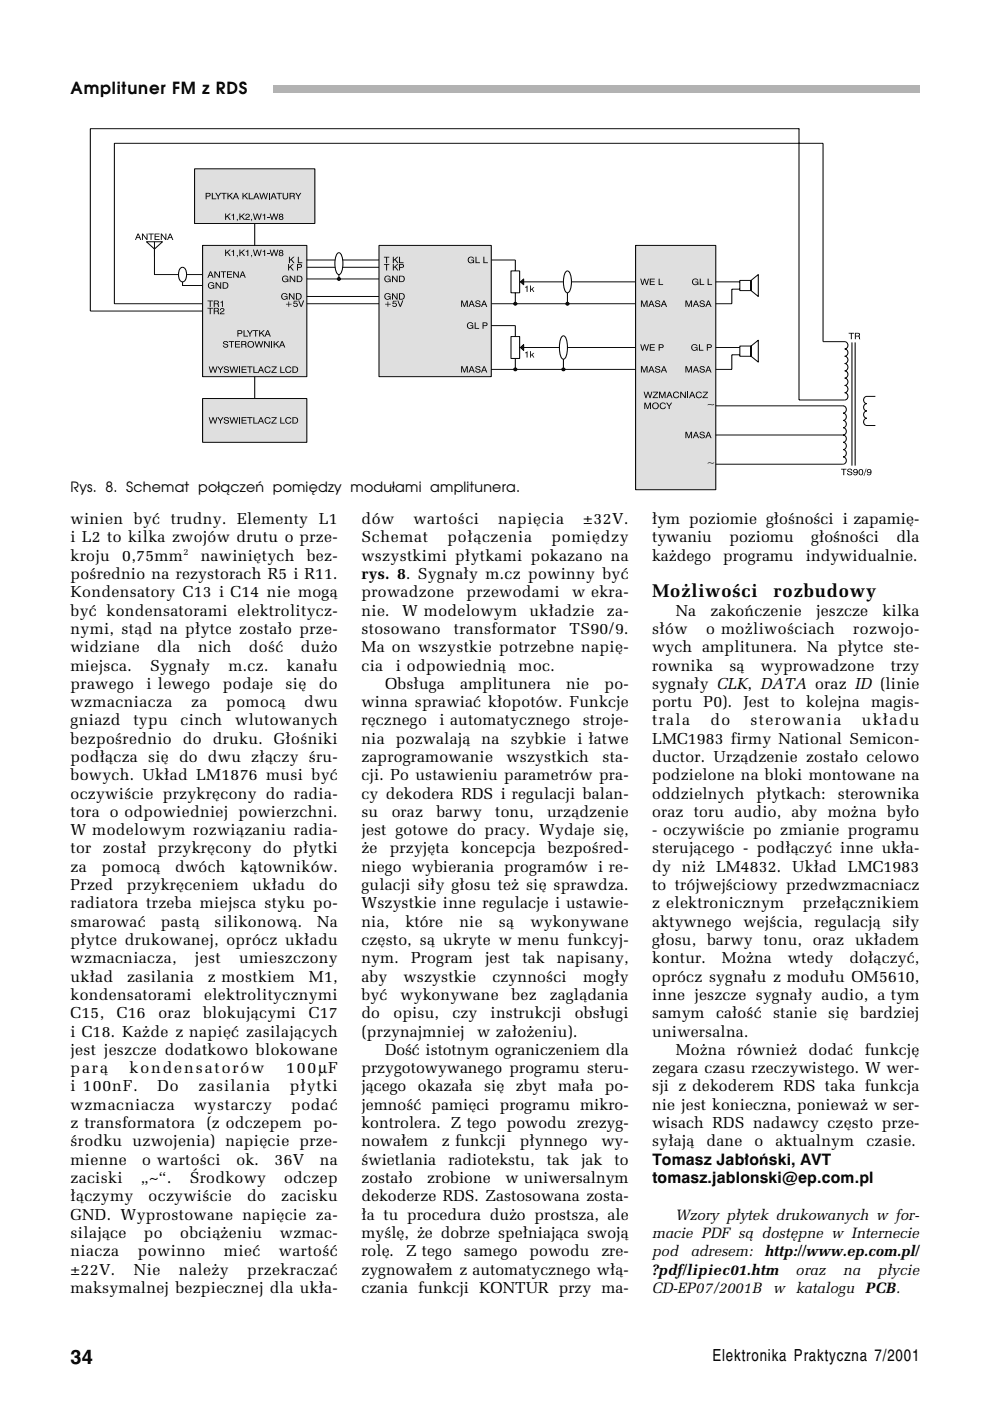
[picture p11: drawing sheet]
<svg xmlns="http://www.w3.org/2000/svg" width="210mm" height="297mm" viewBox="0 0 210 297" stroke-linecap="round" stroke-linejoin="round" font-family="sans-serif">
<path d="M57.9 18h137v1.6h-137z" fill-rule="evenodd" fill="#b2b2b2"/>
<g fill="#dfdfdf" stroke="#000" stroke-width=".21">
<path d="M43 52h22.1v27.9h-22.1z" fill-rule="evenodd"/>
<path d="M80.4 52h23.8v27.9h-23.8z" fill-rule="evenodd"/>
</g>
<g fill="#000">
<path d="M44.5 57.5l-.5 1.4h.2l.1-.4h.6l.2 .4h.2l-.5-1.4zM44.6 57.7l.3 .6h-.5z" fill-rule="evenodd"/>
<path d="M45.5 57.5h.2l.7 1.1v-1.1h.2v1.4h-.2l-.8-1.1v1.1h-.1z" fill-rule="evenodd"/>
<path d="M46.8 57.5h1.2v.2h-.5v1.2h-.2v-1.2h-.5z" fill-rule="evenodd"/>
<path d="M47.7 52.9h.2v.7l.8-.7h.2l-.6 .6 .6 .8h-.2l-.5-.7-.3 .2v.5h-.2z" fill-rule="evenodd"/>
<path d="M48.1 57.5h1.1v.2h-.9v.4h.8v.2h-.8v.4h.9v.2h-1.1z" fill-rule="evenodd"/>
<path d="M49.1 53.2l.5-.2v1.3h-.2v-.9h-.3z" fill-rule="evenodd"/>
<path d="M50.2 54.1h.2l-.2 .5z" fill-rule="evenodd"/>
<path d="M49.5 57.5h.2l.7 1.1v-1.1h.2v1.4h-.2l-.8-1.1v1.1h-.1z" fill-rule="evenodd"/>
<path d="M50.8 52.9h.2v.7l.7-.7h.2l-.6 .6 .7 .8h-.3l-.5-.7-.2 .2v.5h-.2z" fill-rule="evenodd"/>
<path d="M51.3 57.5l-.5 1.4h.2l.1-.4h.6l.2 .4h.2l-.5-1.4zM51.4 57.7l.3 .6h-.5z" fill-rule="evenodd"/>
<path d="M52.1 53.2l.5-.2v1.3h-.1v-.9h-.4z" fill-rule="evenodd"/>
<path d="M53.2 54.1h.2l-.2 .5z" fill-rule="evenodd"/>
<path d="M53.6 52.9h.2l.3 1.1 .3-1.1h.3l.3 1.1 .3-1.1h.2l-.4 1.4h-.2l-.3-1.1-.4 1.1h-.2z" fill-rule="evenodd"/>
<path d="M55.7 53.2l.5-.2v1.3h-.2v-.9h-.3z" fill-rule="evenodd"/>
<path d="M56.7 53.7h.5v.2h-.5z" fill-rule="evenodd"/>
<path d="M57.2 52.9h.2l.3 1.1 .3-1.1h.2l.3 1.1 .3-1.1h.2l-.4 1.4h-.2l-.3-1.1-.3 1.1h-.2z" fill-rule="evenodd"/>
<path d="M59.2 53.1l.1 .5-.1 .1a.38 .38 0 0 0 .1 .6 .48 .48 0 0 0 .6 0 .48 .48 0 0 0 .2-.5l-.2-.2 .1-.3a.47 .47 0 0 0-.3-.4 .47 .47 0 0 0-.5 .2zM59.4 53.2h.4v.3h-.4zM59.3 53.9a.3 .3 0 0 1 .6 0 .3 .3 0 0 1-.6 0z" fill-rule="evenodd"/>
<path d="M60 58.6a.7 .7 0 0 1 1.1 .3l-.3-.2a.52 .52 0 0 0-.7 .1 .55 .55 0 0 0 0 .7 .55 .55 0 0 0 .6 .1l.3-.4h-.5v-.1h.6v.7l-.1-.2a.71 .71 0 0 1-1.1 0 .71 .71 0 0 1 .1-1z" fill-rule="evenodd"/>
<path d="M61.1 56h.2v.6l.7-.6h.3l-.6 .5 .6 .8h-.3l-.5-.6-.2 .2v.4h-.2z" fill-rule="evenodd"/>
<path d="M61.3 54.4h.2v.7l.7-.7h.2l-.6 .6 .7 .8h-.3l-.5-.7-.2 .2v.5h-.2z" fill-rule="evenodd"/>
<path d="M61.4 58.5h.2l.8 1.1v-1.1h.2v1.3h-.2l-.8-1.1v1.1h-.2z" fill-rule="evenodd"/>
<path d="M63 56v1.3h.2v-.5h.3a.41 .41 0 0 0 .5-.4 .41 .41 0 0 0-.5-.4zM63.2 56.2h.5l.1 .3-.6 .1z" fill-rule="evenodd"/>
<path d="M63.1 54.4h.3v1.2h.7v.2h-1z" fill-rule="evenodd"/>
<path d="M62.9 58.5v1.3h.6a.68 .68 0 0 0 .6-.7 .68 .68 0 0 0-.6-.6zM63.1 58.6h.4a.52 .52 0 0 1 .4 .5 .52 .52 0 0 1-.4 .5h-.4z" fill-rule="evenodd"/>
<path d="M81.4 56h1.1v.2h-.4v1.1h-.2v-1.1h-.5z" fill-rule="evenodd"/>
<path d="M81.4 54.4h1.1v.2h-.4v1.2h-.2v-1.2h-.5z" fill-rule="evenodd"/>
<path d="M81.7 58.6a.7 .7 0 0 1 1.1 .3l-.3-.2a.52 .52 0 0 0-.8 .1 .55 .55 0 0 0 .1 .7 .55 .55 0 0 0 .6 .1l.2-.4h-.4v-.1h.6v.7l-.1-.2a.71 .71 0 0 1-1.1 0 .71 .71 0 0 1 .1-1z" fill-rule="evenodd"/>
<path d="M83.1 58.5h.2l.8 1.1v-1.1h.2v1.3h-.2l-.8-1.1v1.1h-.2z" fill-rule="evenodd"/>
<path d="M83.3 56h.2v.6l.7-.6h.3l-.6 .5 .6 .8h-.3l-.5-.6-.2 .2v.4h-.2z" fill-rule="evenodd"/>
<path d="M83.3 54.4h.2v.7l.7-.7h.3l-.6 .6 .6 .8h-.3l-.5-.7-.2 .2v.5h-.2z" fill-rule="evenodd"/>
<path d="M84.6 54.4h.2v1.2h.8v.2h-1z" fill-rule="evenodd"/>
<path d="M84.6 56v1.3h.2v-.5h.3a.41 .41 0 0 0 .6-.4 .41 .41 0 0 0-.5-.4zM84.8 56.2h.5l.1 .3-.6 .1z" fill-rule="evenodd"/>
<path d="M84.6 58.5v1.3h.6a.68 .68 0 0 0 .6-.7 .68 .68 0 0 0-.6-.6zM84.8 58.6h.4a.52 .52 0 0 1 .4 .5 .52 .52 0 0 1-.4 .5h-.4z" fill-rule="evenodd"/>
<path d="M44 63.7h1.1v.2h-.4v1.2h-.2v-1.2h-.5z" fill-rule="evenodd"/>
<path d="M44 65.3h1.1v.1h-.4v1.2h-.2v-1.2h-.5z" fill-rule="evenodd"/>
<path d="M44.3 60a.7 .7 0 0 1 1.1 .3l-.3-.2a.52 .52 0 0 0-.8 .1 .55 .55 0 0 0 .1 .7 .55 .55 0 0 0 .6 .1l.2-.4h-.4v-.1h.6v.7l-.1-.2a.71 .71 0 0 1-1.1 0 .71 .71 0 0 1 .1-1z" fill-rule="evenodd"/>
<path d="M44.3 77.7h.1l.4 1.1 .3-1.1h.2l.3 1.1 .3-1.1h.2l-.4 1.3h-.2l-.3-1.1-.4 1.1h-.2z" fill-rule="evenodd"/>
<path d="M45.3 63.7v1.4h.2v-.6l.6 .1 .1 .5h.3l-.3-.7a.38 .38 0 0 0 .2-.5 .38 .38 0 0 0-.5-.2zM45.5 63.9h.6l.1 .3-.7 .1z" fill-rule="evenodd"/>
<path d="M45.3 65.3v1.3h.2v-.6l.6 .1 .1 .5h.3l-.3-.7a.38 .38 0 0 0 .2-.4 .38 .38 0 0 0-.5-.2zM45.5 65.4h.6l.1 .4-.7 .1z" fill-rule="evenodd"/>
<path d="M45.7 59.9h.2l.8 1v-1h.2v1.3h-.2l-.8-1.1v1.1h-.2z" fill-rule="evenodd"/>
<path d="M46.7 64l.6-.2v1.3h-.2v-1h-.4z" fill-rule="evenodd"/>
<path d="M46.1 77.7h.2l.4 .6 .4-.6h.3l-.6 .8v.5h-.2v-.5z" fill-rule="evenodd"/>
<path d="M46.7 65.5a.47 .47 0 0 1 .6-.2 .47 .47 0 0 1 .3 .6l-.8 .6h.8v.1h-1l.2-.4 .6-.5-.3-.2-.5 .3z" fill-rule="evenodd"/>
<path d="M47.2 59.9v1.3h.6a.68 .68 0 0 0 .6-.7 .68 .68 0 0 0-.6-.6zM47.4 60h.4a.52 .52 0 0 1 .4 .5 .52 .52 0 0 1-.4 .5h-.4z" fill-rule="evenodd"/>
<path d="M47.5 77.9a.58 .58 0 0 1 1 .2l-.5-.3-.3 .2 .7 .4 .2 .3a.59 .59 0 0 1-.6 .4 .59 .59 0 0 1-.6-.5h.2a.36 .36 0 0 0 .4 .3 .36 .36 0 0 0 .3-.3l-.8-.4z" fill-rule="evenodd"/>
<path d="M48.7 77.7h.2l.3 1.1 .3-1.1h.2l.3 1.1 .3-1.1h.2l-.4 1.3h-.2l-.3-1.1-.3 1.1h-.2z" fill-rule="evenodd"/>
<path d="M50.7 77.7h.2v1.3h-.2z" fill-rule="evenodd"/>
<path d="M51.2 77.7h1.1v.2h-.9v.4h.8v.1h-.8v.5h.9v.1h-1.1z" fill-rule="evenodd"/>
<path d="M52.4 77.7h1.1v.2h-.4v1.1h-.2v-1.1h-.5z" fill-rule="evenodd"/>
<path d="M53.7 77.7h.2v1.2h.8v.1h-1z" fill-rule="evenodd"/>
<path d="M55.2 77.7l-.5 1.3h.2l.1-.4h.6l.2 .4h.2l-.6-1.3zM55.3 77.9l.3 .6h-.5z" fill-rule="evenodd"/>
<path d="M56.3 77.8a.68 .68 0 0 1 1.1 .3l-.3-.1a.49 .49 0 0 0-.8 .1 .54 .54 0 0 0 .1 .6 .54 .54 0 0 0 .6 .2l.2-.4h.2a.69 .69 0 0 1-1.1 .5 .69 .69 0 0 1 0-1.2z" fill-rule="evenodd"/>
<path d="M57.6 77.7h1.1l-.9 1.2h.9v.1h-1.2l.9-1.1h-.8z" fill-rule="evenodd"/>
<path d="M59.4 77.7h.2v1.2h.8v.1h-1z" fill-rule="evenodd"/>
<path d="M59.8 62.3a.7 .7 0 0 1 1.1 .3l-.2-.2a.52 .52 0 0 0-.8 .1 .55 .55 0 0 0 0 .7 .55 .55 0 0 0 .7 .1l.2-.4h-.5v-.1h.7v.7l-.2-.2a.71 .71 0 0 1-1 0 .71 .71 0 0 1 0-1z" fill-rule="evenodd"/>
<path d="M60.7 77.8a.68 .68 0 0 1 1.1 .3l-.3-.1a.49 .49 0 0 0-.8 .1 .54 .54 0 0 0 .1 .6 .54 .54 0 0 0 .6 .2l.2-.4h.2a.69 .69 0 0 1-1.1 .5 .69 .69 0 0 1 0-1.2z" fill-rule="evenodd"/>
<path d="M60.6 64.4h.6v-.5h.1v.5h.5v.2h-.5v.5h-.1v-.5h-.6z" fill-rule="evenodd"/>
<path d="M61.3 62.2h.2l.7 1.1v-1.1h.2v1.3h-.2l-.8-1.1v1.1h-.1z" fill-rule="evenodd"/>
<path d="M62.3 63.8h.8v.1h-.7v.4l.1-.1a.46 .46 0 0 1 .5 .1 .46 .46 0 0 1 .1 .6 .53 .53 0 0 1-.5 .2 .53 .53 0 0 1-.5-.4l.5 .2a.29 .29 0 0 0 .3-.1 .29 .29 0 0 0 0-.3l-.3-.2-.4 .2z" fill-rule="evenodd"/>
<path d="M62 77.7v1.3h.6a.68 .68 0 0 0 .6-.6 .68 .68 0 0 0-.6-.7zM62.2 77.9h.4a.52 .52 0 0 1 .4 .5 .52 .52 0 0 1-.4 .5h-.4z" fill-rule="evenodd"/>
<path d="M62.7 62.2v1.3h.6a.68 .68 0 0 0 .7-.6 .68 .68 0 0 0-.7-.7zM63 62.3h.3a.52 .52 0 0 1 .5 .5 .52 .52 0 0 1-.5 .6h-.3z" fill-rule="evenodd"/>
<path d="M63.2 63.7h.2l.5 1.1 .4-1.1h.2l-.5 1.4h-.2z" fill-rule="evenodd"/>
<path d="M81.7 62.3a.7 .7 0 0 1 1.1 .3l-.3-.2a.52 .52 0 0 0-.8 .1 .55 .55 0 0 0 .1 .7 .55 .55 0 0 0 .6 .1l.2-.4h-.4v-.1h.6v.7l-.1-.2a.71 .71 0 0 1-1.1 0 .71 .71 0 0 1 .1-1z" fill-rule="evenodd"/>
<path d="M81.6 64.4h.6v-.5h.1v.5h.5v.2h-.5v.5h-.1v-.5h-.6z" fill-rule="evenodd"/>
<path d="M83.3 63.8h.8v.1h-.6l-.1 .4 .1-.1a.46 .46 0 0 1 .5 .1 .46 .46 0 0 1 .1 .6 .53 .53 0 0 1-.5 .2 .53 .53 0 0 1-.4-.4l.4 .2a.29 .29 0 0 0 .3-.1 .29 .29 0 0 0 0-.3l-.3-.2-.4 .2z" fill-rule="evenodd"/>
<path d="M83.1 62.2h.2l.8 1.1v-1.1h.2v1.3h-.2l-.8-1.1v1.1h-.2z" fill-rule="evenodd"/>
<path d="M84.2 63.7h.3l.4 1.1 .4-1.1h.2l-.5 1.4h-.2z" fill-rule="evenodd"/>
<path d="M84.6 62.2v1.3h.6a.68 .68 0 0 0 .6-.6 .68 .68 0 0 0-.6-.7zM84.8 62.3h.4a.52 .52 0 0 1 .4 .5 .52 .52 0 0 1-.4 .6h-.4z" fill-rule="evenodd"/>
</g>
<path d="M54 47.4v4.6M65.1 55.1h15.3M65.1 56.7h15.3M54 79.9v4.6M65.1 62.9h15.3M65.1 64.4h15.3" fill="none" stroke="#000" stroke-width=".21"/>
<path d="M41.3 35.8h25.5v11.6h-25.5z" fill-rule="evenodd" fill="#dfdfdf" stroke="#000" stroke-width=".21"/>
<g fill="#000">
<path d="M43.6 40.9v1.3h.2v-.5h.3a.41 .41 0 0 0 .6-.4 .41 .41 0 0 0-.5-.4zM43.8 41.1h.5l.1 .3-.6 .1z" fill-rule="evenodd"/>
<path d="M44.9 40.9h.2v1.2h.8v.1h-1z" fill-rule="evenodd"/>
<path d="M45.6 40.9h.3l.4 .6 .4-.6h.2l-.5 .8v.5h-.2v-.5z" fill-rule="evenodd"/>
<path d="M46.9 40.9h1.1v.2h-.4v1.1h-.2v-1.1h-.5z" fill-rule="evenodd"/>
<path d="M47.7 45.3h.2v.6l.8-.6h.2l-.6 .5 .6 .8h-.2l-.5-.7-.3 .2v.5h-.2z" fill-rule="evenodd"/>
<path d="M48.2 40.9h.2v.6l.7-.6h.3l-.6 .5 .6 .8h-.2l-.5-.6-.3 .2v.4h-.2z" fill-rule="evenodd"/>
<path d="M49.1 45.6l.5-.3v1.3h-.2v-.9h-.3z" fill-rule="evenodd"/>
<path d="M50.2 46.4h.2l-.2 .5z" fill-rule="evenodd"/>
<path d="M49.9 40.9l-.5 1.3h.2l.1-.4h.6l.2 .4h.2l-.6-1.3zM50 41.1l.3 .6h-.5z" fill-rule="evenodd"/>
<path d="M50.8 45.3h.2v.6l.7-.6h.2l-.6 .5 .7 .8h-.3l-.5-.7-.2 .2v.5h-.2z" fill-rule="evenodd"/>
<path d="M51.4 40.9h.2v.6l.7-.6h.3l-.6 .5 .6 .8h-.2l-.6-.6-.2 .2v.4h-.2z" fill-rule="evenodd"/>
<path d="M52.1 45.5a.47 .47 0 0 1 .6-.2 .47 .47 0 0 1 .2 .6l-.7 .6h.8v.1h-1l.2-.4 .6-.5-.3-.2-.5 .3z" fill-rule="evenodd"/>
<path d="M53.2 46.4h.2l-.2 .5z" fill-rule="evenodd"/>
<path d="M52.7 40.9h.2v1.2h.8v.1h-1z" fill-rule="evenodd"/>
<path d="M54.2 40.9l-.5 1.3h.2l.1-.4h.6l.2 .4h.2l-.6-1.3zM54.3 41.1l.3 .6h-.5z" fill-rule="evenodd"/>
<path d="M53.6 45.3h.2l.3 1.1 .3-1.1h.3l.3 1 .3-1h.2l-.4 1.3h-.2l-.3-1.1-.4 1.1h-.2z" fill-rule="evenodd"/>
<path d="M55.7 45.6l.5-.3v1.3h-.2v-.9h-.3z" fill-rule="evenodd"/>
<path d="M56.7 46.1h.5v.1h-.5z" fill-rule="evenodd"/>
<path d="M55 40.9h.2l.3 1.1 .3-1.1h.2l.3 1.1 .3-1.1h.2l-.4 1.3h-.2l-.3-1.1-.3 1.1h-.2z" fill-rule="evenodd"/>
<path d="M57 40.9h.2v1.3h-.2z" fill-rule="evenodd"/>
<path d="M57.9 40.9l-.5 1.3h.2l.1-.4h.6l.2 .4h.2l-.6-1.3zM58 41.1l.2 .6h-.4z" fill-rule="evenodd"/>
<path d="M57.2 45.3h.2l.3 1.1 .3-1.1h.2l.3 1 .3-1h.2l-.4 1.3h-.2l-.3-1.1-.3 1.1h-.2z" fill-rule="evenodd"/>
<path d="M58.6 40.9h1.2v.2h-.5v1.1h-.2v-1.1h-.5z" fill-rule="evenodd"/>
<path d="M59.2 45.5l.1 .4-.1 .1a.38 .38 0 0 0 .1 .6 .48 .48 0 0 0 .6 0 .48 .48 0 0 0 .2-.5l-.2-.2 .1-.3a.47 .47 0 0 0-.3-.3 .47 .47 0 0 0-.5 .2zM59.4 45.5h.4v.3h-.4zM59.3 46.3a.3 .3 0 0 1 .6 0 .3 .3 0 0 1-.6 0z" fill-rule="evenodd"/>
<path d="M59.9 40.9h.2l.1 1a.4 .4 0 0 0 .4 .2 .4 .4 0 0 0 .3-.4v-.8h.2v.8a.58 .58 0 0 1-.6 .6 .58 .58 0 0 1-.6-.6z" fill-rule="evenodd"/>
<path d="M61.4 40.9v1.3h.2v-.5h.6l.1 .5h.3l-.3-.6a.38 .38 0 0 0 .2-.5 .38 .38 0 0 0-.5-.2zM61.6 41.1h.5l.2 .3-.7 .1z" fill-rule="evenodd"/>
<path d="M62.6 40.9h.3l.4 .6 .3-.6h.3l-.5 .8v.5h-.2v-.5z" fill-rule="evenodd"/>
<path d="M47.4 72.5a.58 .58 0 0 1 1 .2l-.6-.3-.3 .3 .8 .3 .1 .3a.59 .59 0 0 1-.6 .4 .59 .59 0 0 1-.6-.5h.2a.36 .36 0 0 0 .4 .4 .36 .36 0 0 0 .4-.4l-.8-.3z" fill-rule="evenodd"/>
<path d="M48.5 72.3h1.2v.2h-.5v1.2h-.2v-1.2h-.5z" fill-rule="evenodd"/>
<path d="M49.8 72.3h1.1v.2h-.9v.4h.8v.2h-.8v.4h.9v.2h-1.1z" fill-rule="evenodd"/>
<path d="M50.3 70v1.4h.2v-.6h.3a.41 .41 0 0 0 .6-.4 .41 .41 0 0 0-.5-.4zM50.5 70.2h.6l.1 .3-.7 .1z" fill-rule="evenodd"/>
<path d="M51.2 72.3v1.4h.2v-.6l.6 .1 .1 .5h.2l-.3-.7a.38 .38 0 0 0 .2-.5 .38 .38 0 0 0-.5-.2zM51.4 72.5h.5l.1 .4h-.6z" fill-rule="evenodd"/>
<path d="M51.6 70h.2v1.2h.8v.2h-1z" fill-rule="evenodd"/>
<path d="M52.3 70h.3l.4 .7 .4-.7h.2l-.5 .8v.6h-.2v-.6z" fill-rule="evenodd"/>
<path d="M52.4 73a.75 .75 0 0 0 1.5 0 .75 .75 0 0 0-1.5 0zM52.6 73a.55 .55 0 0 1 1.1 0 .55 .55 0 0 1-1.1 0z" fill-rule="evenodd"/>
<path d="M53.6 70h1.2v.2h-.5v1.2h-.2v-1.2h-.5z" fill-rule="evenodd"/>
<path d="M54 72.3h.2l.3 1.1 .3-1.1h.2l.3 1.1 .3-1.1h.2l-.4 1.4h-.2l-.3-1.1-.3 1.1h-.2z" fill-rule="evenodd"/>
<path d="M55 70h.2v.7l.7-.7h.2l-.6 .6 .7 .8h-.3l-.5-.7-.2 .2v.5h-.2z" fill-rule="evenodd"/>
<path d="M56 72.3h.2l.8 1.1v-1.1h.2v1.4h-.2l-.8-1.1v1.1h-.2z" fill-rule="evenodd"/>
<path d="M56.6 70l-.5 1.4h.2l.2-.4h.5l.2 .4h.2l-.5-1.4zM56.8 70.2l.2 .6h-.5z" fill-rule="evenodd"/>
<path d="M57.5 72.3h.2v1.4h-.2z" fill-rule="evenodd"/>
<path d="M58 72.3h.2v.7l.7-.7h.3l-.6 .6 .6 .8h-.2l-.5-.7-.3 .2v.5h-.2z" fill-rule="evenodd"/>
<path d="M59.7 72.3l-.5 1.4h.2l.1-.4h.6l.2 .4h.2l-.6-1.4zM59.8 72.5l.3 .6h-.5z" fill-rule="evenodd"/>
</g>
<path d="M43 84.5h22.1v9.3h-22.1z" fill-rule="evenodd" fill="#dfdfdf" stroke="#000" stroke-width=".21"/>
<g fill="#000">
<path d="M29.2 49.5l-.6 1.4h.2l.2-.4h.6l.1 .4h.2l-.5-1.4zM29.3 49.7l.2 .6h-.5z" fill-rule="evenodd"/>
<path d="M30.1 49.5h.2l.8 1.1v-1.1h.2v1.4h-.2l-.8-1.1v1.1h-.2z" fill-rule="evenodd"/>
<path d="M31.5 49.5h1.1v.2h-.5v1.2h-.2v-1.2h-.4z" fill-rule="evenodd"/>
<path d="M32.8 49.5h1v.2h-.8v.4h.8v.2h-.8v.4h.9v.2h-1.1z" fill-rule="evenodd"/>
<path d="M34.1 49.5h.2l.8 1.1v-1.1h.2v1.4h-.2l-.8-1.1v1.1h-.2z" fill-rule="evenodd"/>
<path d="M36 49.5l-.6 1.4h.2l.2-.4h.6l.1 .4h.3l-.6-1.4zM36.1 49.7l.2 .6h-.4z" fill-rule="evenodd"/>
<path d="M44.3 88.5h.1l.4 1 .3-1h.2l.3 1 .3-1h.2l-.4 1.3h-.2l-.3-1.1-.4 1.1h-.2z" fill-rule="evenodd"/>
<path d="M46.1 88.5h.2l.4 .6 .4-.6h.3l-.6 .8v.5h-.2v-.5z" fill-rule="evenodd"/>
<path d="M47.5 88.6a.58 .58 0 0 1 1 .3l-.5-.3-.3 .2 .7 .4 .2 .2a.59 .59 0 0 1-.6 .4 .59 .59 0 0 1-.6-.4h.2a.36 .36 0 0 0 .4 .3 .36 .36 0 0 0 .3-.4l-.8-.3z" fill-rule="evenodd"/>
<path d="M48.7 88.5h.2l.3 1 .3-1h.2l.3 1 .3-1h.2l-.4 1.3h-.2l-.3-1.1-.3 1.1h-.2z" fill-rule="evenodd"/>
<path d="M50.7 88.5h.2v1.3h-.2z" fill-rule="evenodd"/>
<path d="M51.2 88.5h1.1v.1h-.9v.4h.8v.2h-.8v.4h.9v.2h-1.1z" fill-rule="evenodd"/>
<path d="M52.4 88.5h1.1v.1h-.4v1.2h-.2v-1.2h-.5z" fill-rule="evenodd"/>
<path d="M53.7 88.5h.2v1.1h.8v.2h-1z" fill-rule="evenodd"/>
<path d="M55.2 88.5l-.5 1.3h.2l.1-.4h.6l.2 .4h.2l-.6-1.3zM55.3 88.7l.3 .5h-.5z" fill-rule="evenodd"/>
<path d="M56.3 88.6a.68 .68 0 0 1 1.1 .3l-.3-.2a.49 .49 0 0 0-.8 .1 .54 .54 0 0 0 .1 .7 .54 .54 0 0 0 .6 .1l.2-.3h.2a.69 .69 0 0 1-1.1 .4 .69 .69 0 0 1 0-1.1z" fill-rule="evenodd"/>
<path d="M57.6 88.5h1.1l-.9 1.1h.9v.2h-1.2l.9-1.2h-.8z" fill-rule="evenodd"/>
<path d="M59.4 88.5h.2v1.1h.8v.2h-1z" fill-rule="evenodd"/>
<path d="M60.7 88.6a.68 .68 0 0 1 1.1 .3l-.3-.2a.49 .49 0 0 0-.8 .1 .54 .54 0 0 0 .1 .7 .54 .54 0 0 0 .6 .1l.2-.3h.2a.69 .69 0 0 1-1.1 .4 .69 .69 0 0 1 0-1.1z" fill-rule="evenodd"/>
<path d="M62 88.5v1.3h.6a.68 .68 0 0 0 .6-.7 .68 .68 0 0 0-.6-.6zM62.2 88.6h.4a.52 .52 0 0 1 .4 .5 .52 .52 0 0 1-.4 .5h-.4z" fill-rule="evenodd"/>
</g>
<path d="M31.1 51.3h3.4l-1.7 1.5zM32.8 51.3v6.9h10.2" fill="none" stroke="#000" stroke-width=".21"/>
<path d="M38.2 56.9a.79 .79 0 0 1 .9-.1 .79 .79 0 0 1 .4 .9 1.57 1.57 0 0 1-.8 2.1 1.57 1.57 0 0 1-.8-2.1z" fill-rule="evenodd" fill="#fff" stroke="#000" stroke-width=".21"/>
<path d="M38.7 59.8v.7h4.3" fill="none" stroke="#000" stroke-width=".21"/>
<path d="M71.6 53.7l.3-.1a2.25 2.25 0 0 1 .8 2.3l-.1 1.1a.94 .94 0 0 1-1 1.1 4.4 4.4 0 0 1 0-4.4z" fill-rule="evenodd" fill="#fff" stroke="#000" stroke-width=".21"/>
<path d="M65.1 59.1h15.3M71.9 58.2v.9M108.3 57.4h1.9v4.7h-1.9zM109.3 55.1v2.3M108.3 71.4h1.9v4.6h-1.9zM109.3 62.1v2.3" fill="none" stroke="#000" stroke-width=".21"/>
<circle cx="71.9" cy="59.1" r=".32" fill="#000" stroke="#000" stroke-width=".21"/>
<g fill="#000">
<path d="M99.4 54.6a.7 .7 0 0 1 1.1 .2l-.3-.1a.52 .52 0 0 0-.8 .1 .55 .55 0 0 0 .1 .7 .55 .55 0 0 0 .6 .1l.2-.4h-.4v-.1h.6v.7l-.2-.2a.71 .71 0 0 1-1 0 .71 .71 0 0 1 .1-1z" fill-rule="evenodd"/>
<path d="M100.8 54.4h.2v1.2h.8v.2h-1z" fill-rule="evenodd"/>
<path d="M102.5 54.4h.2v1.2h.7v.2h-.9z" fill-rule="evenodd"/>
<path d="M99.2 68.5a.7 .7 0 0 1 1.1 .3l-.2-.2a.52 .52 0 0 0-.8 .1 .55 .55 0 0 0 0 .7 .55 .55 0 0 0 .6 .1l.3-.4h-.5v-.1h.6v.7l-.1-.2a.71 .71 0 0 1-1 0 .71 .71 0 0 1 0-1z" fill-rule="evenodd"/>
<path d="M100.6 68.4h.2v1.1h.8v.2h-1z" fill-rule="evenodd"/>
<path d="M102.3 68.4v1.3h.2v-.6h.3a.41 .41 0 0 0 .6-.3 .41 .41 0 0 0-.5-.4zM102.5 68.5h.5l.1 .4-.6 .1z" fill-rule="evenodd"/>
</g>
<g fill="#3d2281" stroke="#000" stroke-width=".21">
<path d="M110.3 59.8l.7-.7v1.3z" fill-rule="evenodd"/>
<path d="M110.3 73.7l.7-.6v1.2z" fill-rule="evenodd"/>
</g>
<g fill="#000">
<path d="M97.8 63.7h.3l.4 1.2 .4-1.2h.3v1.4h-.2v-1.2l-.4 1.2h-.2l-.4-1.2v1.2h-.2z" fill-rule="evenodd"/>
<path d="M97.8 77.6h.3l.4 1.2 .4-1.2h.3v1.4h-.2v-1.2l-.4 1.2h-.2l-.4-1.2v1.2h-.2z" fill-rule="evenodd"/>
<path d="M99.9 63.7l-.6 1.4h.2l.2-.4h.6l.1 .4h.3l-.6-1.4zM100 63.9l.2 .6h-.4z" fill-rule="evenodd"/>
<path d="M99.9 77.6l-.6 1.4h.2l.2-.4h.6l.1 .4h.3l-.6-1.4zM100 77.8l.2 .6h-.4z" fill-rule="evenodd"/>
<path d="M100.9 63.9a.58 .58 0 0 1 1 .2l-.6-.3-.3 .2 .8 .4 .1 .3a.59 .59 0 0 1-.6 .4 .59 .59 0 0 1-.6-.5h.2a.36 .36 0 0 0 .4 .3 .36 .36 0 0 0 .4-.3l-.9-.3z" fill-rule="evenodd"/>
<path d="M100.9 77.8a.58 .58 0 0 1 1 .2l-.6-.3-.3 .3 .8 .3 .1 .3a.59 .59 0 0 1-.6 .4 .59 .59 0 0 1-.6-.5h.2a.36 .36 0 0 0 .4 .4 .36 .36 0 0 0 .4-.4l-.9-.3z" fill-rule="evenodd"/>
<path d="M102.5 63.7l-.5 1.4h.2l.2-.4h.5l.2 .4h.2l-.5-1.4zM102.6 63.9l.3 .6h-.5z" fill-rule="evenodd"/>
<path d="M102.5 77.6l-.5 1.4h.2l.2-.4h.5l.2 .4h.2l-.5-1.4zM102.6 77.8l.3 .6h-.5z" fill-rule="evenodd"/>
<path d="M111.3 60.8l.5-.2v1.3h-.1v-.9h-.4z" fill-rule="evenodd"/>
<path d="M111.3 74.7l.5-.2v1.3h-.1v-.9h-.4z" fill-rule="evenodd"/>
<path d="M112.4 60.5h.2v.9l.5-.5h.2l-.4 .4 .4 .6h-.2l-.3-.5-.2 .1v.4h-.2z" fill-rule="evenodd"/>
<path d="M112.4 74.5h.2v.8l.5-.5h.2l-.4 .4 .4 .6h-.2l-.3-.5-.2 .2v.3h-.2z" fill-rule="evenodd"/>
</g>
<path d="M104.2 55.1h5.1M110.2 59.8h24.6M104.2 69h5.1v2.4M104.2 64.4h30.6M104.2 78.3h30.6M109.3 76v2.3M110.2 73.7h24.6" fill="none" stroke="#000" stroke-width=".21"/>
<g fill="#000" stroke="#000" stroke-width=".21">
<circle cx="109.3" cy="78.3" r=".32"/>
<circle cx="109.3" cy="64.4" r=".32"/>
</g>
<path d="M134.8 52h17v51.8h-17z" fill-rule="evenodd" fill="#dfdfdf" stroke="#000" stroke-width=".21"/>
<g fill="#000">
<path d="M135.7 59.1h.2l.3 1.1 .4-1.1h.2l.3 1.1 .3-1.1h.2l-.4 1.3h-.2l-.3-1.1-.4 1.1h-.2z" fill-rule="evenodd"/>
<path d="M135.9 63.7h.3l.4 1.2 .4-1.2h.3v1.4h-.2v-1.2l-.4 1.2h-.2l-.4-1.2v1.2h-.2z" fill-rule="evenodd"/>
<path d="M135.9 77.6h.3l.4 1.2 .4-1.2h.3v1.4h-.2v-1.2l-.4 1.2h-.2l-.4-1.2v1.2h-.2z" fill-rule="evenodd"/>
<path d="M135.7 73h.2l.3 1.1 .4-1.1h.2l.3 1.1 .3-1.1h.2l-.4 1.3h-.2l-.3-1.1-.4 1.1h-.2z" fill-rule="evenodd"/>
<path d="M138 63.7l-.6 1.4h.3l.1-.4h.6l.2 .4h.2l-.6-1.4zM138.1 63.9l.2 .6h-.4z" fill-rule="evenodd"/>
<path d="M138 77.6l-.6 1.4h.3l.1-.4h.6l.2 .4h.2l-.6-1.4zM138.1 77.8l.2 .6h-.4z" fill-rule="evenodd"/>
<path d="M137.8 59.1h1v.1h-.8v.5h.8v.1h-.8v.5h.8v.1h-1z" fill-rule="evenodd"/>
<path d="M137.8 73h1v.2h-.8v.4h.8v.1h-.8v.5h.8v.1h-1z" fill-rule="evenodd"/>
<path d="M139 63.9a.58 .58 0 0 1 1 .2l-.6-.3-.3 .2 .8 .4 .1 .3a.59 .59 0 0 1-.6 .4 .59 .59 0 0 1-.5-.5h.2a.36 .36 0 0 0 .3 .3 .36 .36 0 0 0 .4-.3l-.8-.3z" fill-rule="evenodd"/>
<path d="M139 77.8a.58 .58 0 0 1 1 .2l-.6-.3-.3 .3 .8 .3 .1 .3a.59 .59 0 0 1-.6 .4 .59 .59 0 0 1-.5-.5h.2a.36 .36 0 0 0 .3 .4 .36 .36 0 0 0 .4-.4l-.8-.3z" fill-rule="evenodd"/>
<path d="M139.7 59.1h.2v1.2h.7v.1h-.9z" fill-rule="evenodd"/>
<path d="M139.7 73v1.3h.2v-.5h.3a.41 .41 0 0 0 .5-.4 .41 .41 0 0 0-.5-.4zM139.9 73.2h.5l.1 .3-.6 .1z" fill-rule="evenodd"/>
<path d="M140.7 63.7l-.6 1.4h.2l.2-.4h.6l.1 .4h.2l-.5-1.4zM140.8 63.9l.2 .6h-.5z" fill-rule="evenodd"/>
<path d="M140.7 77.6l-.6 1.4h.2l.2-.4h.6l.1 .4h.2l-.5-1.4zM140.8 77.8l.2 .6h-.5z" fill-rule="evenodd"/>
<path d="M145.3 63.7h.3l.4 1.2 .4-1.2h.3v1.4h-.2v-1.2l-.4 1.2h-.2l-.4-1.2v1.2h-.2z" fill-rule="evenodd"/>
<path d="M145.3 77.6h.3l.4 1.2 .4-1.2h.3v1.4h-.2v-1.2l-.4 1.2h-.2l-.4-1.2v1.2h-.2z" fill-rule="evenodd"/>
<path d="M146.7 73.1a.7 .7 0 0 1 1.2 .3l-.3-.2a.52 .52 0 0 0-.8 .2 .55 .55 0 0 0 .1 .6 .55 .55 0 0 0 .6 .2l.2-.4h-.4v-.2h.6v.7l-.2-.1a.71 .71 0 0 1-1 0 .71 .71 0 0 1 0-1.1z" fill-rule="evenodd"/>
<path d="M146.9 59.2a.7 .7 0 0 1 1.1 .3l-.2-.2a.52 .52 0 0 0-.8 .2 .55 .55 0 0 0 0 .6 .55 .55 0 0 0 .7 .1l.2-.3h-.5v-.2h.7v.7l-.2-.1a.71 .71 0 0 1-1 0 .71 .71 0 0 1 0-1.1z" fill-rule="evenodd"/>
<path d="M147.4 63.7l-.5 1.4h.2l.2-.4h.5l.2 .4h.2l-.5-1.4zM147.5 63.9l.3 .6h-.5z" fill-rule="evenodd"/>
<path d="M147.4 77.6l-.5 1.4h.2l.2-.4h.5l.2 .4h.2l-.5-1.4zM147.5 77.8l.3 .6h-.5z" fill-rule="evenodd"/>
<path d="M148.2 73h.2v1.2h.7v.1h-.9z" fill-rule="evenodd"/>
<path d="M148.4 59.1h.2v1.2h.7v.1h-.9z" fill-rule="evenodd"/>
<path d="M148.4 63.9a.58 .58 0 0 1 1 .2l-.5-.3-.4 .2 .8 .4 .2 .3a.59 .59 0 0 1-.6 .4 .59 .59 0 0 1-.6-.5h.2a.36 .36 0 0 0 .4 .3 .36 .36 0 0 0 .3-.3l-.8-.3z" fill-rule="evenodd"/>
<path d="M148.4 77.8a.58 .58 0 0 1 1 .2l-.5-.3-.4 .3 .8 .3 .2 .3a.59 .59 0 0 1-.6 .4 .59 .59 0 0 1-.6-.5h.2a.36 .36 0 0 0 .4 .4 .36 .36 0 0 0 .3-.4l-.8-.3z" fill-rule="evenodd"/>
<path d="M150.1 63.7l-.6 1.4h.2l.2-.4h.6l.2 .4h.2l-.6-1.4zM150.2 63.9l.2 .6h-.4z" fill-rule="evenodd"/>
<path d="M150.1 77.6l-.6 1.4h.2l.2-.4h.6l.2 .4h.2l-.6-1.4zM150.2 77.8l.2 .6h-.4z" fill-rule="evenodd"/>
<path d="M149.9 73v1.3h.2v-.5h.3a.41 .41 0 0 0 .5-.4 .41 .41 0 0 0-.5-.4zM150.1 73.2h.5l.1 .3-.6 .1z" fill-rule="evenodd"/>
<path d="M150 59.1h.2v1.2h.8v.1h-1z" fill-rule="evenodd"/>
<path d="M136.6 85.4h.3l.4 1.1 .4-1.1h.3v1.3h-.2v-1.1l-.4 1.1h-.2l-.4-1.1v1.1h-.2z" fill-rule="evenodd"/>
<path d="M136.5 83h.2l.3 1.1 .3-1.1h.2l.3 1.1 .3-1.1h.2l-.4 1.4h-.2l-.3-1.1-.3 1.1h-.2z" fill-rule="evenodd"/>
<path d="M138.4 83h1.1l-.9 1.2h.9v.2h-1.1l.9-1.2h-.9z" fill-rule="evenodd"/>
<path d="M138.2 86a.75 .75 0 0 0 1.5 0 .75 .75 0 0 0-1.5 0zM138.4 86a.55 .55 0 0 1 1.1 0 .55 .55 0 0 1-1.1 0z" fill-rule="evenodd"/>
<path d="M139.7 83h.3l.4 1.2 .4-1.2h.3v1.4h-.2v-1.2l-.4 1.2h-.2l-.4-1.2v1.2h-.2z" fill-rule="evenodd"/>
<path d="M140.1 85.5a.68 .68 0 0 1 1.1 .3l-.3-.2a.49 .49 0 0 0-.8 .1 .54 .54 0 0 0 .1 .7 .54 .54 0 0 0 .6 .1l.2-.3h.2a.69 .69 0 0 1-1.1 .4 .69 .69 0 0 1 0-1.1z" fill-rule="evenodd"/>
<path d="M141.2 85.4h.3l.4 .6 .4-.6h.2l-.5 .8v.5h-.2v-.5z" fill-rule="evenodd"/>
<path d="M141.8 83l-.5 1.4h.2l.1-.4h.6l.2 .4h.2l-.5-1.4zM141.9 83.2l.3 .6h-.5z" fill-rule="evenodd"/>
<path d="M142.9 83.2a.68 .68 0 0 1 1.1 .3l-.3-.2a.49 .49 0 0 0-.7 .1 .54 .54 0 0 0 0 .7 .54 .54 0 0 0 .6 .1l.2-.3h.2a.69 .69 0 0 1-1 .4 .69 .69 0 0 1-.1-1.1z" fill-rule="evenodd"/>
<path d="M144.2 83h.3l.7 1.1v-1.1h.2v1.4h-.2l-.8-1.1v1.1h-.2z" fill-rule="evenodd"/>
<path d="M145.7 83h.2v1.4h-.2z" fill-rule="evenodd"/>
<path d="M145.3 91.5h.3l.4 1.2 .4-1.2h.3v1.4h-.2v-1.2l-.4 1.2h-.2l-.4-1.2v1.2h-.2z" fill-rule="evenodd"/>
<path d="M146.6 83l-.5 1.4h.2l.2-.4h.5l.2 .4h.2l-.5-1.4zM146.8 83.2l.2 .6h-.5z" fill-rule="evenodd"/>
<path d="M147.4 91.5l-.5 1.4h.2l.2-.4h.5l.2 .4h.2l-.5-1.4zM147.5 91.7l.3 .6h-.5z" fill-rule="evenodd"/>
<path d="M147.7 83.2a.68 .68 0 0 1 1.1 .3l-.3-.2a.49 .49 0 0 0-.7 .1 .54 .54 0 0 0 0 .7 .54 .54 0 0 0 .6 .1l.2-.3h.2a.69 .69 0 0 1-1 .4 .69 .69 0 0 1-.1-1.1z" fill-rule="evenodd"/>
<path d="M148.4 91.7a.58 .58 0 0 1 1 .2l-.5-.2-.4 .2 .8 .4 .2 .2a.59 .59 0 0 1-.6 .4 .59 .59 0 0 1-.6-.4h.2a.36 .36 0 0 0 .4 .3 .36 .36 0 0 0 .3-.4l-.8-.3z" fill-rule="evenodd"/>
<path d="M149 83h1.1l-.9 1.2h.9v.2h-1.2l1-1.2h-.9z" fill-rule="evenodd"/>
<path d="M150.1 91.5l-.6 1.4h.2l.2-.4h.6l.2 .4h.2l-.6-1.4zM150.2 91.7l.2 .6h-.4z" fill-rule="evenodd"/>
<path d="M150 85.8l1.4-.2v.2l-.4 .1-.6-.1-.4 .1z" fill-rule="evenodd"/>
<path d="M150 98.2l1.4-.2v.2l-.4 .1-.6-.1-.4 .1z" fill-rule="evenodd"/>
</g>
<path d="M151.8 59.8h5.1M156.9 59.5h2.3v2.1h-2.3zM159.2 59.5l1.6-1.3v4.7l-1.6-1.3zM151.8 73.7h5.1M156.9 73.4h2.3v2.1h-2.3zM156.9 61.3h-1.7v3.1h-3.4M156.9 75.2h-1.7v3.1h-3.4M159.2 73.4l1.6-1.3v4.7l-1.6-1.3z" fill="none" stroke="#000" stroke-width=".21"/>
<g fill="#fff" stroke="#000" stroke-width=".21">
<path d="M120.1 57.5l.2-.1a2.25 2.25 0 0 1 .9 2.4l-.1 1.1a.94 .94 0 0 1-1 1.1 4.4 4.4 0 0 1 0-4.5z" fill-rule="evenodd"/>
<path d="M119.2 71.3l.3-.1a2.39 2.39 0 0 1 .8 2.5v.6a1.98 1.98 0 0 1-.8 1.9 2.39 2.39 0 0 1-.9-2.5v-.7a2.63 2.63 0 0 1 .6-1.7z" fill-rule="evenodd"/>
</g>
<path d="M169.4 27.3v57.5h9.7a.78 .78 0 0 0 .7-.8 .78 .78 0 0 0-.7-.7 .78 .78 0 0 0 .7-.8 .78 .78 0 0 0-.7-.8 .78 .78 0 0 0 .7-.8 .78 .78 0 0 0-.7-.7 .78 .78 0 0 0 .7-.8 .78 .78 0 0 0-.7-.8 .78 .78 0 0 0 .7-.7 .78 .78 0 0 0-.7-.8 .78 .78 0 0 0 .7-.8 .78 .78 0 0 0-.7-.8 .78 .78 0 0 0 .7-.7 .78 .78 0 0 0-.7-.8 .78 .78 0 0 0 .7-.8 .78 .78 0 0 0-.7-.8h-4.6v-42h-150.2v34h18.7M169.5 27.3h-150.3v38.6h23.8M119.5 76.2v2.1M120.3 62.1v2.3M180.6 72.6v26.1M181.3 72.6v26.1M151.8 92.2h27.2M151.8 86h27M178.8 86a.78 .78 0 0 1 .6 .8 .78 .78 0 0 1-.6 .8 .78 .78 0 0 1 .6 .8 .78 .78 0 0 1-.6 .7 .78 .78 0 0 1 .6 .8 .78 .78 0 0 1-.6 .8 .78 .78 0 0 1 .6 .8 .78 .78 0 0 1-.6 .7 .78 .78 0 0 1 .6 .8 .78 .78 0 0 1-.6 .8 .78 .78 0 0 1 .6 .8 .78 .78 0 0 1-.6 .7 .78 .78 0 0 1 .6 .8 .78 .78 0 0 1-.6 .8 .78 .78 0 0 1 .6 .7 .78 .78 0 0 1-.6 .8h-27M185.6 84h-1.8a.78 .78 0 0 0-.7 .8 .78 .78 0 0 0 .7 .8 .78 .78 0 0 0-.7 .8 .78 .78 0 0 0 .7 .7 .78 .78 0 0 0-.7 .8 .78 .78 0 0 0 .7 .8 .78 .78 0 0 0-.7 .7 .78 .78 0 0 0 .7 .8h1.8" fill="none" stroke="#000" stroke-width=".21"/>
<g fill="#000" stroke="#000" stroke-width=".21">
<circle cx="119.5" cy="78.3" r=".32"/>
<circle cx="120.3" cy="64.4" r=".32"/>
</g>
<g fill="#000">
<path d="M179.9 70.6h1.2v.1h-.5v1.2h-.2v-1.2h-.5z" fill-rule="evenodd"/>
<path d="M181.3 70.6v1.3h.2v-.6l.6 .1 .1 .5h.2l-.3-.7a.38 .38 0 0 0 .2-.4 .38 .38 0 0 0-.5-.2zM181.5 70.7h.5l.1 .4-.6 .1z" fill-rule="evenodd"/>
<path d="M178.3 99.4h1.2v.2h-.5v1.1h-.2v-1.1h-.5z" fill-rule="evenodd"/>
<path d="M183.6 99.4h.1l-.5 1.5h-.1z" fill-rule="evenodd"/>
<path d="M179.7 99.5a.58 .58 0 0 1 1 .3l-.6-.3-.3 .2 .8 .4 .1 .3a.59 .59 0 0 1-.6 .4 .59 .59 0 0 1-.5-.5h.2a.36 .36 0 0 0 .4 .3 .36 .36 0 0 0 .3-.3l-.8-.4z" fill-rule="evenodd"/>
<path d="M180.9 99.6a.45 .45 0 0 0 .2 .6 .45 .45 0 0 0 .6 0l-.2 .4-.6-.2a.49 .49 0 0 0 .5 .4 .49 .49 0 0 0 .5-.4 .58 .58 0 0 0-.2-.8 .58 .58 0 0 0-.8 0zM181.1 99.9a.3 .3 0 0 1 .6 0 .3 .3 0 0 1-.6 0z" fill-rule="evenodd"/>
<path d="M182.2 99.6l-.2 .5a.53 .53 0 0 0 .2 .5 .53 .53 0 0 0 .5 .1 .68 .68 0 0 0 .3-.8 .68 .68 0 0 0-.7-.4zM182.4 99.6h.1a.61 .61 0 0 1 0 1 .6 .6 0 0 1-.1-1z" fill-rule="evenodd"/>
<path d="M183.8 99.6a.45 .45 0 0 0 .2 .6 .45 .45 0 0 0 .6 0l-.2 .4-.6-.2a.49 .49 0 0 0 .5 .4 .49 .49 0 0 0 .4-.4 .58 .58 0 0 0-.1-.8 .58 .58 0 0 0-.8 0zM184 99.9a.3 .3 0 0 1 .6 0 .3 .3 0 0 1-.6 0z" fill-rule="evenodd"/>
</g>
<text font-size="4.2" x="15" y="289.2">34</text>
<g font-size="3.9">
<text x="138.3" y="126.6">Moøliwoúci</text>
<text x="164" y="126.6">rozbudowy</text>
</g>
<g font-size="3.5">
<text x="15" y="19.8">Amplituner FM z RDS</text>
<text x="151.1" y="288.6">Elektronika Praktyczna 7/2001</text>
</g>
<g font-size="3.4">
<text x="15" y="111.1">winien byÊ trudny. Elementy L1</text>
<text x="76.6" y="111.1">dÛw</text>
<text x="87.6" y="111.1">wartoúci</text>
<text x="105.6" y="111.1">napiÍcia</text>
<text x="123.6" y="111.1">±32V.</text>
<text x="138.3" y="111.1">³ym poziomie g³oúnoúci i†zapamiÍ-</text>
<text x="15" y="118.9">kroju</text>
<text x="15" y="115">i†L2 to kilka zwojÛw drutu o†prze-</text>
<text x="25.9" y="118.9">0,75mm</text>
<text x="42.5" y="118.9">nawiniÍtych</text>
<text x="65.1" y="118.9">bez-</text>
<text x="76.6" y="115">Schemat</text>
<text x="76.6" y="118.9">wszystkimi p³ytkami pokazano na</text>
<text x="94.9" y="115">po³¹czenia</text>
<text x="116.9" y="115">pomiÍdzy</text>
<text x="138.3" y="115">tywaniu</text>
<text x="138.3" y="118.9">kaødego</text>
<text x="153.3" y="118.9">programu</text>
<text x="154.7" y="115">poziomu</text>
<text x="170.8" y="118.9">indywidualnie.</text>
<text x="172" y="115">g³oúnoúci</text>
<text x="190.1" y="115">dla</text>
<text x="15" y="122.7">poúrednio na rezystorach R5 i†R11.</text>
<text x="76.6" y="122.7">rys. 8. Sygna³y m.cz powinny byÊ</text>
<text x="15" y="130.5">byÊ kondensatorami elektrolitycz-</text>
<text x="15" y="126.6">Kondensatory C13 i†C14 nie mog¹</text>
<text x="76.6" y="126.6">prowadzone</text>
<text x="76.6" y="130.5">nie.</text>
<text x="85.3" y="130.5">W†modelowym</text>
<text x="98.9" y="126.6">przewodami</text>
<text x="112.3" y="130.5">uk³adzie</text>
<text x="121.3" y="126.6">w†ekra-</text>
<text x="128.7" y="130.5">za-</text>
<text x="143.3" y="130.5">Na</text>
<text x="150.6" y="130.5">zakoÒczenie</text>
<text x="173.1" y="130.5">jeszcze</text>
<text x="187.1" y="130.5">kilka</text>
<text x="15" y="134.4">nymi, st¹d na p³ytce zosta³o prze-</text>
<text x="76.6" y="134.4">stosowano</text>
<text x="96.2" y="134.4">transformator</text>
<text x="120.7" y="134.4">TS90/9.</text>
<text x="138.3" y="134.4">s³Ûw</text>
<text x="149.7" y="134.4">o†moøliwoúciach</text>
<text x="180.9" y="134.4">rozwojo-</text>
<text x="15" y="138.3">widziane</text>
<text x="15" y="142.2">miejsca.</text>
<text x="31.8" y="142.2">Sygna³y</text>
<text x="33.3" y="138.3">dla</text>
<text x="42" y="138.3">nich</text>
<text x="48.4" y="142.2">m.cz.</text>
<text x="52.8" y="138.3">doúÊ</text>
<text x="60.8" y="142.2">kana³u</text>
<text x="63.8" y="138.3">duøo</text>
<text x="76.6" y="142.2">cia</text>
<text x="76.6" y="138.3">Ma on wszystkie potrzebne napiÍ-</text>
<text x="83.9" y="142.2">i†odpowiedni¹</text>
<text x="110" y="142.2">moc.</text>
<text x="138.3" y="138.3">wych amplitunera. Na p³ytce ste-</text>
<text x="138.3" y="142.2">rownika</text>
<text x="154.6" y="142.2">s¹</text>
<text x="161.3" y="142.2">wyprowadzone</text>
<text x="188.8" y="142.2">trzy</text>
<text x="15" y="146">prawego</text>
<text x="15" y="149.9">wzmacniacza</text>
<text x="31.1" y="146">i†lewego</text>
<text x="40.6" y="149.9">za</text>
<text x="47.3" y="146">podaje</text>
<text x="48" y="149.9">pomoc¹</text>
<text x="60.5" y="146">siÍ</text>
<text x="64.5" y="149.9">dwu</text>
<text x="67.6" y="146">do</text>
<text x="76.6" y="149.9">winna sprawiaÊ k³opotÛw. Funkcje</text>
<text x="81.6" y="146">Obs³uga</text>
<text x="97.6" y="146">amplitunera</text>
<text x="120" y="146">nie</text>
<text x="128.2" y="146">po-</text>
<text x="138.3" y="146">sygna³y CLK, DATA oraz ID (linie</text>
<text x="138.3" y="149.9">portu</text>
<text x="149.2" y="149.9">P0).</text>
<text x="157.6" y="149.9">Jest</text>
<text x="165.5" y="149.9">to</text>
<text x="170.9" y="149.9">kolejna</text>
<text x="184.7" y="149.9">magis-</text>
<text x="15" y="153.8">gniazd</text>
<text x="28.3" y="153.8">typu</text>
<text x="38.3" y="153.8">cinch</text>
<text x="49.9" y="153.8">wlutowanych</text>
<text x="76.6" y="153.8">rÍcznego</text>
<text x="93.2" y="153.8">i†automatycznego</text>
<text x="123.6" y="153.8">stroje-</text>
<text x="138.3" y="153.8">trala</text>
<text x="150.6" y="153.8">do</text>
<text x="159.1" y="153.8">sterowania</text>
<text x="182.7" y="153.8">uk³adu</text>
<text x="15" y="157.7">bezpoúrednio</text>
<text x="15" y="161.6">pod³¹cza siÍ do dwu z³¹czy úru-</text>
<text x="38.8" y="157.7">do</text>
<text x="45.1" y="157.7">druku.</text>
<text x="58.1" y="157.7">G³oúniki</text>
<text x="76.6" y="157.7">nia</text>
<text x="76.6" y="161.6">zaprogramowanie</text>
<text x="84" y="157.7">pozwalaj¹</text>
<text x="102.1" y="157.7">na</text>
<text x="107.4" y="161.6">wszystkich</text>
<text x="108.3" y="157.7">szybkie</text>
<text x="122.5" y="157.7">i†³atwe</text>
<text x="127.8" y="161.6">sta-</text>
<text x="138.3" y="161.6">ductor. Urz¹dzenie zosta³o celowo</text>
<text x="138.3" y="157.7">LMC1983 firmy National Semicon-</text>
<text x="15" y="165.5">bowych. Uk³ad LM1876 musi byÊ</text>
<text x="76.6" y="165.5">cji. Po ustawieniu parametrÛw pra-</text>
<text x="138.3" y="165.5">podzielone na bloki montowane na</text>
<text x="15" y="169.3">oczywiúcie przykrÍcony do radia-</text>
<text x="15" y="173.2">tora o†odpowiedniej powierzchni.</text>
<text x="76.6" y="169.3">cy dekodera RDS i†regulacji balan-</text>
<text x="76.6" y="173.2">su</text>
<text x="83" y="173.2">oraz</text>
<text x="92.5" y="173.2">barwy</text>
<text x="105" y="173.2">tonu,</text>
<text x="116" y="173.2">urz¹dzenie</text>
<text x="138.3" y="169.3">oddzielnych</text>
<text x="138.3" y="173.2">oraz toru audio, aby moøna by³o</text>
<text x="160.4" y="169.3">p³ytkach:</text>
<text x="177.6" y="169.3">sterownika</text>
<text x="15" y="177.1">W†modelowym rozwi¹zaniu radia-</text>
<text x="76.6" y="177.1">jest gotowe do pracy. Wydaje siÍ,</text>
<text x="138.3" y="177.1">-†oczywiúcie po zmianie programu</text>
<text x="15" y="180.9">tor</text>
<text x="15" y="184.8">za</text>
<text x="21.5" y="184.8">pomoc¹</text>
<text x="21.8" y="180.9">zosta³</text>
<text x="33.5" y="180.9">przykrÍcony</text>
<text x="37.1" y="184.8">dwÛch</text>
<text x="51" y="184.8">k¹townikÛw.</text>
<text x="55.8" y="180.9">do</text>
<text x="62.1" y="180.9">p³ytki</text>
<text x="76.6" y="180.9">øe</text>
<text x="76.6" y="184.8">niego wybierania programÛw i†re-</text>
<text x="82.6" y="180.9">przyjÍta</text>
<text x="97.8" y="180.9">koncepcja</text>
<text x="116.2" y="180.9">bezpoúred-</text>
<text x="138.3" y="180.9">steruj¹cego - pod³¹czyÊ inne uk³a-</text>
<text x="138.3" y="184.8">dy niø LM4832. Uk³ad LMC1983</text>
<text x="15" y="188.7">Przed</text>
<text x="26.9" y="188.7">przykrÍceniem</text>
<text x="53.6" y="188.7">uk³adu</text>
<text x="67.6" y="188.7">do</text>
<text x="76.6" y="188.7">gulacji si³y g³osu teø siÍ sprawdza.</text>
<text x="138.3" y="188.7">to trÛjwejúciowy przedwzmacniacz</text>
<text x="15" y="196.5">smarowaÊ</text>
<text x="15" y="192.6">radiatora trzeba miejsca styku po-</text>
<text x="34.1" y="196.5">past¹</text>
<text x="45.5" y="196.5">silikonow¹.</text>
<text x="67.2" y="196.5">Na</text>
<text x="76.6" y="196.5">nia,</text>
<text x="76.6" y="192.6">Wszystkie inne regulacje i†ustawie-</text>
<text x="86" y="196.5">ktÛre</text>
<text x="97.4" y="196.5">nie</text>
<text x="105.8" y="196.5">s¹</text>
<text x="112.5" y="196.5">wykonywane</text>
<text x="138.3" y="192.6">z†elektronicznym</text>
<text x="138.3" y="196.5">aktywnego</text>
<text x="157.6" y="196.5">wejúcia,</text>
<text x="170.2" y="192.6">prze³¹cznikiem</text>
<text x="172.7" y="196.5">regulacj¹</text>
<text x="189.2" y="196.5">si³y</text>
<text x="15" y="200.4">p³ytce drukowanej, oprÛcz uk³adu</text>
<text x="76.6" y="200.4">czÍsto, s¹ ukryte w†menu funkcyj-</text>
<text x="138.3" y="200.4">g³osu, barwy tonu, oraz uk³adem</text>
<text x="15" y="204.2">wzmacniacza,</text>
<text x="15" y="208.1">uk³ad</text>
<text x="26.9" y="208.1">zasilania</text>
<text x="41.3" y="204.2">jest</text>
<text x="44" y="208.1">z†mostkiem</text>
<text x="50.7" y="204.2">umieszczony</text>
<text x="65.5" y="208.1">M1,</text>
<text x="76.6" y="204.2">nym.</text>
<text x="76.6" y="208.1">aby</text>
<text x="85.6" y="208.1">wszystkie</text>
<text x="87.2" y="204.2">Program</text>
<text x="102.8" y="204.2">jest</text>
<text x="104.4" y="208.1">czynnoúci</text>
<text x="110.8" y="204.2">tak</text>
<text x="118.1" y="204.2">napisany,</text>
<text x="123.6" y="208.1">mog³y</text>
<text x="138.3" y="204.2">kontur.</text>
<text x="138.3" y="208.1">oprÛcz sygna³u z†modu³u OM5610,</text>
<text x="153.1" y="204.2">Moøna</text>
<text x="167.1" y="204.2">wtedy</text>
<text x="180.1" y="204.2">do³¹czyÊ,</text>
<text x="15" y="212">kondensatorami</text>
<text x="15" y="215.9">C15,</text>
<text x="24.8" y="215.9">C16</text>
<text x="33.6" y="215.9">oraz</text>
<text x="43" y="215.9">blokuj¹cymi</text>
<text x="43.3" y="212">elektrolitycznymi</text>
<text x="65.5" y="215.9">C17</text>
<text x="76.6" y="212">byÊ</text>
<text x="76.6" y="215.9">do</text>
<text x="83.4" y="215.9">opisu,</text>
<text x="84.9" y="212">wykonywane</text>
<text x="95.9" y="215.9">czy</text>
<text x="104" y="215.9">instrukcji</text>
<text x="108.5" y="212">bez</text>
<text x="116.5" y="212">zagl¹dania</text>
<text x="121.9" y="215.9">obs³ugi</text>
<text x="138.3" y="212">inne jeszcze sygna³y audio, a†tym</text>
<text x="138.3" y="215.9">samym</text>
<text x="151.8" y="215.9">ca³oúÊ</text>
<text x="163.9" y="215.9">stanie</text>
<text x="175.6" y="215.9">siÍ</text>
<text x="182.4" y="215.9">bardziej</text>
<text x="15" y="219.8">i†C18. Kaøde z†napiÍÊ zasilaj¹cych</text>
<text x="76.6" y="219.8">(przynajmniej</text>
<text x="101.2" y="219.8">w†za³oøeniu).</text>
<text x="138.3" y="219.8">uniwersalna.</text>
<text x="15" y="227.5">par¹</text>
<text x="15" y="223.7">jest jeszcze dodatkowo blokowane</text>
<text x="27.5" y="227.5">kondensatorÛw</text>
<text x="60.7" y="227.5">100µF</text>
<text x="76.6" y="227.5">przygotowywanego programu steru-</text>
<text x="81.6" y="223.7">DoúÊ istotnym ograniczeniem dla</text>
<text x="138.3" y="227.5">zegara czasu rzeczywistego. W†wer-</text>
<text x="143.3" y="223.7">Moøna</text>
<text x="156.3" y="223.7">rÛwnieø</text>
<text x="171.4" y="223.7">dodaÊ</text>
<text x="183.3" y="223.7">funkcjÍ</text>
<text x="15" y="231.4">i†100nF.</text>
<text x="33.4" y="231.4">Do</text>
<text x="42.1" y="231.4">zasilania</text>
<text x="61.5" y="231.4">p³ytki</text>
<text x="76.6" y="231.4">j¹cego</text>
<text x="88.6" y="231.4">okaza³a</text>
<text x="102.6" y="231.4">siÍ</text>
<text x="109.4" y="231.4">zbyt</text>
<text x="118.3" y="231.4">ma³a</text>
<text x="128.2" y="231.4">po-</text>
<text x="138.3" y="231.4">sji z†dekoderem RDS taka funkcja</text>
<text x="15" y="235.3">wzmacniacza</text>
<text x="15" y="239.2">z†transformatora</text>
<text x="41.1" y="235.3">wystarczy</text>
<text x="43.8" y="239.2">(z†odczepem</text>
<text x="61.7" y="235.3">podaÊ</text>
<text x="66.4" y="239.2">po-</text>
<text x="76.6" y="235.3">jemnoúÊ pamiÍci programu mikro-</text>
<text x="76.6" y="239.2">kontrolera. Z†tego powodu zrezyg-</text>
<text x="138.3" y="235.3">nie jest konieczna, poniewaø w†ser-</text>
<text x="138.3" y="239.2">wisach RDS nadawcy czÍsto prze-</text>
<text x="15" y="243.1">úrodku uzwojenia) napiÍcie prze-</text>
<text x="76.6" y="243.1">nowa³em</text>
<text x="93.7" y="243.1">z†funkcji</text>
<text x="110.2" y="243.1">p³ynnego</text>
<text x="127.5" y="243.1">wy-</text>
<text x="138.3" y="243.1">sy³aj¹</text>
<text x="149.8" y="243.1">dane</text>
<text x="160" y="243.1">o</text>
<text x="164.4" y="243.1">aktualnym</text>
<text x="183.7" y="243.1">czasie.</text>
<text x="15" y="246.9">mienne</text>
<text x="15" y="250.8">zaciski</text>
<text x="29.9" y="250.8">ì~î.</text>
<text x="30.2" y="246.9">o†wartoúci</text>
<text x="40.3" y="250.8">årodkowy</text>
<text x="50.1" y="246.9">ok.</text>
<text x="58.2" y="246.9">36V</text>
<text x="60.3" y="250.8">odczep</text>
<text x="67.8" y="246.9">na</text>
<text x="76.6" y="246.9">úwietlania</text>
<text x="76.6" y="250.8">zosta³o</text>
<text x="90.6" y="250.8">zrobione</text>
<text x="95.1" y="246.9">radiotekstu,</text>
<text x="107.2" y="250.8">w†uniwersalnym</text>
<text x="116" y="246.9">tak</text>
<text x="123.2" y="246.9">jak</text>
<text x="130.3" y="246.9">to</text>
<text x="138.3" y="246.9">Tomasz Jab³oñski, AVT</text>
<text x="138.3" y="250.8">tomasz.jablonski@ep.com.pl</text>
<text x="15" y="254.7">³¹czymy</text>
<text x="31.5" y="254.7">oczywiúcie</text>
<text x="52.4" y="254.7">do</text>
<text x="59.6" y="254.7">zacisku</text>
<text x="76.6" y="254.7">dekoderze RDS. Zastosowana zosta-</text>
<text x="15" y="258.6">GND. Wyprostowane napiÍcie za-</text>
<text x="15" y="262.4">silaj¹ce</text>
<text x="30.5" y="262.4">po</text>
<text x="38.2" y="262.4">obci¹øeniu</text>
<text x="59.3" y="262.4">wzmac-</text>
<text x="76.6" y="258.6">³a tu procedura duøo prostsza, ale</text>
<text x="76.6" y="262.4">myúlÍ, øe dobrze spe³niaj¹ca swoj¹</text>
<text x="15" y="266.3">niacza</text>
<text x="29.2" y="266.3">powinno</text>
<text x="47.5" y="266.3">mieÊ</text>
<text x="59.2" y="266.3">wartoúÊ</text>
<text x="76.6" y="266.3">rolÍ.</text>
<text x="86.1" y="266.3">Z†tego</text>
<text x="98.3" y="266.3">samego</text>
<text x="112.3" y="266.3">powodu</text>
<text x="127.5" y="266.3">zre-</text>
<text x="15" y="270.2">±22V.</text>
<text x="15" y="274.1">maksymalnej bezpiecznej dla uk³a-</text>
<text x="28.4" y="270.2">Nie</text>
<text x="37.9" y="270.2">naleøy</text>
<text x="52.4" y="270.2">przekraczaÊ</text>
<text x="76.6" y="270.2">zygnowa³em z†automatycznego w³¹-</text>
<text x="76.6" y="274.1">czania funkcji KONTUR przy ma-</text>
</g>
<g font-size="3.2">
<text x="138.3" y="262.4">macie PDF s¹ dostÍpne w Internecie</text>
<text x="143.3" y="258.6">Wzory p³ytek drukowanych w for-</text>
<text x="138.3" y="266.3">pod</text>
<text x="146.5" y="266.3">adresem:</text>
<text x="162.2" y="266.3">http://www.ep.com.pl/</text>
<text x="138.3" y="270.2">?pdf/lipiec01.htm</text>
<text x="138.3" y="274.1">CD-EP07/2001B</text>
<text x="164" y="274.1">w katalogu</text>
<text x="168.8" y="270.2">oraz</text>
<text x="178.8" y="270.2">na</text>
<text x="183.5" y="274.1">PCB.</text>
<text x="186.1" y="270.2">p³ycie</text>
</g>
<text font-size="3" x="15" y="104.3">Rys. 8. Schemat połączeń pomiędzy modułami amplitunera.</text>
<text font-size="1.9" x="38.9" y="117.7">2</text>
</svg>
